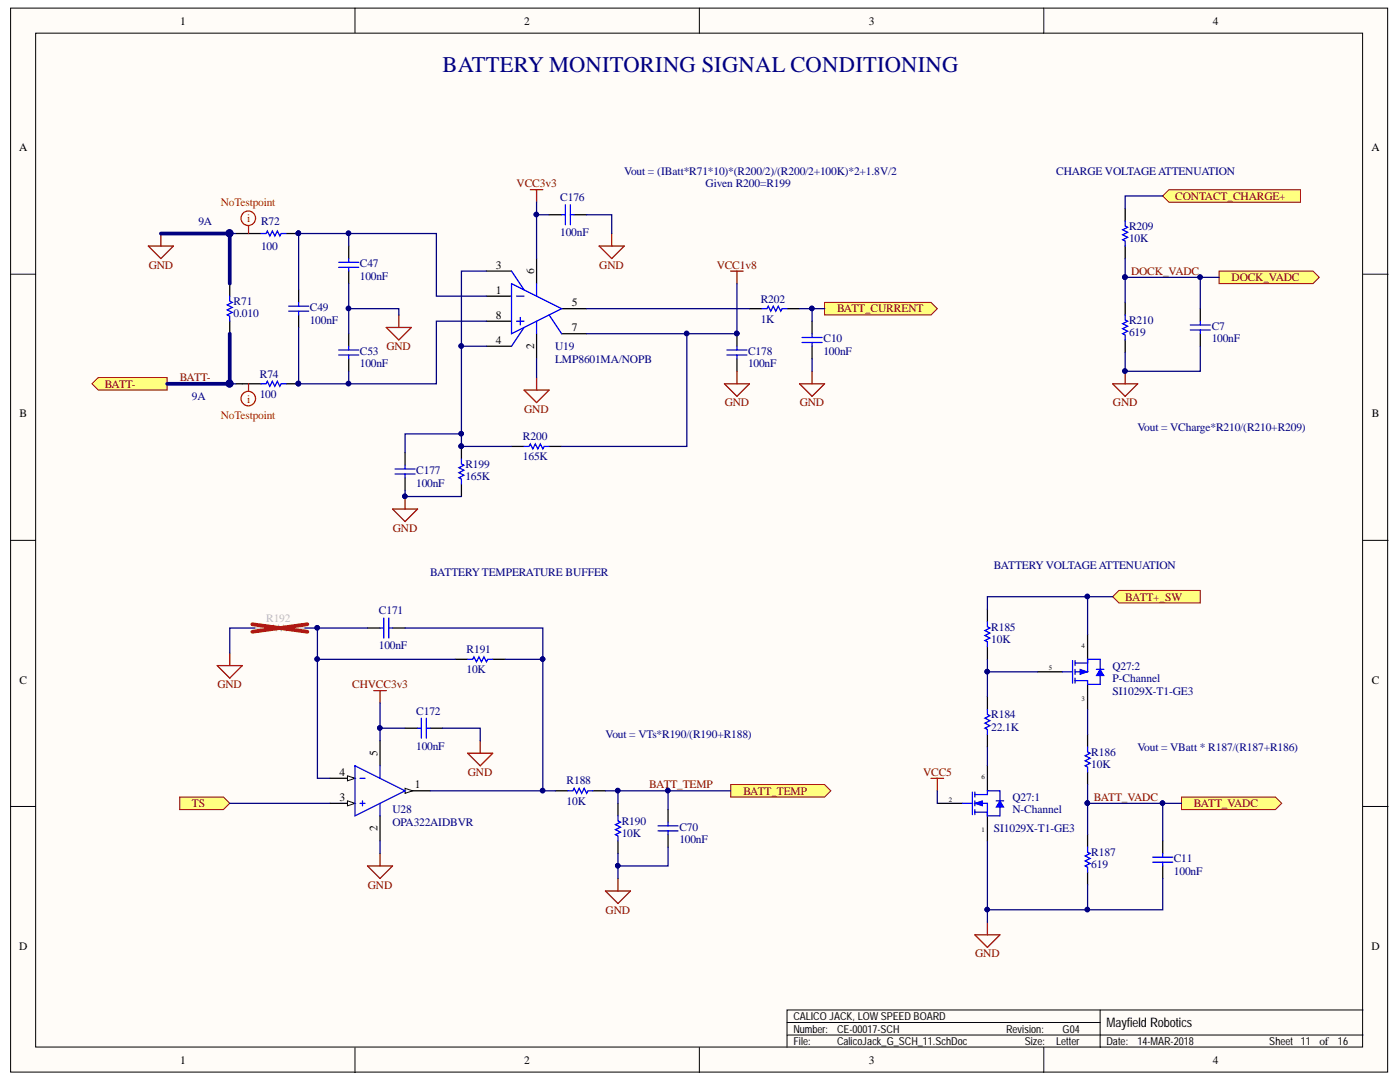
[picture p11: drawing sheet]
<svg xmlns="http://www.w3.org/2000/svg" width="279mm" height="216mm" viewBox="0 0 279 216" stroke-linecap="round" stroke-linejoin="round" font-family="sans-serif">
<g fill="#fffcf8" stroke="#000" stroke-width=".2">
<path d="M2.1 1.6h274.8v212.3h-274.8z"/>
<path d="M7.1 6.6h264.8v202.3h-264.8z"/>
</g>
<g fill="none" stroke="#000" stroke-width=".2">
<path d="M70.8 1.6v5M139.6 1.6v5M208.3 1.6v5M2.1 54.7h5M272 54.7h5M2.1 107.8h5M272 107.8h5M2.1 160.9h5M272 160.9h5M70.8 209v5M139.6 209v5M157.1 206.5h114.9"/>
<path d="M157.1 204h62.5M208.3 209v5M219.6 201.5v7.5M272 201.5h-114.9v7.5"/>
</g>
<path d="M232 39.1l1.3-1.2h26.2v2.5h-26.2z" fill-rule="evenodd" fill="#ffff80" stroke="#800000" stroke-width=".2"/>
<path d="M222.1 76.6h4.9l-2.5 2.5zM224.5 74.1v2.5M194.6 186.5h5l-2.5 2.5zM197.1 184v2.5" fill="none" stroke="#800000" stroke-width=".25"/>
<circle cx="224.5" cy="74" r=".45" fill="#000080" stroke="#000080" stroke-width=".2"/>
<path d="M222.1 119.1l1.2-1.3h16.2v2.5h-16.2z" fill-rule="evenodd" fill="#ffff80" stroke="#800000" stroke-width=".2"/>
<path d="M207.1 134.1h5M217.1 126.6v5M217.1 136.6v5" fill="none" stroke="#000" stroke-width=".25"/>
<path d="M212.1 134.1h2M214.1 131.8v4.5M214.6 135.8h2.5M214.6 132.3h2.5M214.6 131.8v1M214.6 133.6v1M214.6 135.3v1M217.1 131.6v2.5h-2.5M219.6 131.6v2" fill="none" stroke="#00f" stroke-width=".25"/>
<path d="M215.6 133.6l1.5 .5-1.5 .5z" fill="#00f"/>
<path d="M215.6 133.6l1.5 .5-1.5 .5z" fill="none" stroke="#00f" stroke-width=".2"/>
<path d="M217.1 135.8v.8M219.6 131.6h-2.5v.7M219.6 134.8v1.8" fill="none" stroke="#00f" stroke-width=".25"/>
<path d="M219.6 133.6l.7 1.2h-1.5z" fill="#00f"/>
<path d="M219.6 133.6l.7 1.2h-1.5z" fill="none" stroke="#00f" stroke-width=".2"/>
<path d="M217.1 136.6h2.5M218.8 133.6h1.5M194.1 158v4.5M194.6 158.5h2.5M194.6 158v1M194.6 159.8v1M199.6 157.8v2M192.1 160.3h2M194.6 162h2.5M194.6 160.3h2.5v2.5M194.6 161.5v1" fill="none" stroke="#00f" stroke-width=".25"/>
<path d="M197.1 152.8v5M187.1 160.3h5M197.1 162.8v5" fill="none" stroke="#000" stroke-width=".25"/>
<path d="M194.6 160.3l1.5-.5v1z" fill="#00f"/>
<path d="M194.6 160.3l1.5-.5v1z" fill="none" stroke="#00f" stroke-width=".2"/>
<path d="M199.6 157.8h-2.5v.7M197.1 162v.8M199.6 161v1.8" fill="none" stroke="#00f" stroke-width=".25"/>
<path d="M199.6 159.8l.7 1.2h-1.5z" fill="#00f"/>
<path d="M199.6 159.8l.7 1.2h-1.5z" fill="none" stroke="#00f" stroke-width=".2"/>
<g fill="none" stroke="#00f" stroke-width=".25">
<path d="M45.9 59.1v1l.5 .2-1 .5 1 .5-1 .5 1 .5-1 .5 .5 .3v1M112.1 42.9h.7M112.8 40.9v3.9M113.8 40.9v3.9M113.8 42.9h.8M224.5 44.1v1l.5 .2-1 .5 1 .5-1 .5 1 .5-1 .5 .5 .3v1M152.1 61.6h1l.2-.5 .5 1 .5-1 .5 1 .5-1 .5 1 .3-.5h1M160.1 67.3h4M160.1 68.3h4M162.1 66.6v.7M162.1 68.3v.8M237.5 64.8h4"/>
<path d="M237.5 65.8h4M239.5 64.1v.7M239.5 65.8v.8M197.1 124.1v1l.5 .2-1 .5 1 .5-1 .5 1 .5-1 .5 .5 .3v1M197.1 141.6v1l.5 .2-1 .5 1 .5-1 .5 1 .5-1 .5 .5 .3v1M198.8 159.8h1.5M217.1 149.1v1l.5 .2-1 .5 1 .5-1 .5 1 .5-1 .5 .5 .3v1M197.1 162.8h2.5M230 171h4M230 172h4M232 170.3v.7M232 172v.8"/>
</g>
<path d="M105.8 37.9h2.5M107.1 37.9v2.5M119.6 49.1h5l-2.5 2.5zM122.1 46.6v2.5M77.1 65.3h5l-2.5 2.5zM79.6 62.8v2.5M104.6 77.8h5l-2.5 2.5zM107.1 75.3v2.5M159.6 76.6h5l-2.5 2.5zM162.1 74.1v2.5M185.8 155.3h2.5M187.1 155.3v2.5" fill="none" stroke="#800000" stroke-width=".25"/>
<g fill="none" stroke="#000" stroke-width=".25">
<path d="M45.9 56.6v2.5M109.6 42.9h2.5M114.6 42.9h2.5M224.5 41.6v2.5M224.5 49.1v2.5M45.9 64.1v2.5M149.6 61.6h2.5M157.1 61.6h2.5M162.1 64.1v2.5M162.1 69.1v2.5M239.5 61.6v2.5M239.5 66.6v2.5"/>
<path d="M197.1 121.6v2.5M197.1 129.1v2.5M197.1 139.1v2.5M197.1 146.6v2.5M217.1 146.6v2.5M217.1 154.1v2.4M232 167.8v2.5M232 172.8v2.5"/>
</g>
<path d="M18.4 76.6l1.2-1.3h13.8v2.5h-13.8z" fill-rule="evenodd" fill="#ffff80" stroke="#800000" stroke-width=".2"/>
<g fill="none" stroke="#000" stroke-width=".25">
<path d="M49.6 46.6h2.5M57.1 46.6h2.5M59.6 57.8v2.5M69.6 49.1v2.5M69.6 54.1v2.5M49.6 76.6h2.5M57.1 76.6h2.5M59.6 62.8v2.5M69.6 66.6v2.5M69.6 71.6v2.5M147.1 66.6v2.5M147.1 71.6v2.5"/>
<path d="M224.5 60.3v2.5M224.5 67.8v2.5M217.1 166.5v2.5M217.1 174v2.5"/>
</g>
<g fill="#000080" stroke="#000080" stroke-width=".2">
<circle cx="59.5" cy="46.5" r=".45"/>
<circle cx="59.5" cy="76.5" r=".45"/>
<circle cx="147" cy="66.5" r=".45"/>
</g>
<g fill="none" stroke="#00f" stroke-width=".25">
<path d="M52.1 46.6h1l.2-.5 .5 1 .5-1 .5 1 .5-1 .5 1 .3-.5h1M67.6 52.3h4M67.6 53.3h4M69.6 51.6v.7M69.6 53.3v.8M52.1 76.6h1l.2-.5 .5 1 .5-1 .5 1 .5-1 .5 1 .3-.5h1M57.6 61.1h4M57.6 62.1h4M59.6 60.3v.8M59.6 62.1v.7M67.6 69.8h4M67.6 70.8h4"/>
<path d="M69.6 69.1v.7M69.6 70.8v.8M145.1 69.8h4M145.1 70.8h4M147.1 69.1v.7M147.1 70.8v.8M224.5 62.8v1l.5 .3-1 .5 1 .5-1 .5 1 .5-1 .5 .5 .2v1M217.1 169v1l.5 .3-1 .5 1 .5-1 .5 1 .5-1 .5 .5 .2v1"/>
</g>
<path d="M29.6 49.1h5l-2.5 2.5zM32.1 46.6v2.5M145.8 54.1h2.5M147.1 54.1v2.5M144.6 76.6h5l-2.5 2.5zM147.1 74.1v2.5" fill="none" stroke="#800000" stroke-width=".25"/>
<path d="M35.9 159h8.7l1.3 1.3-1.3 1.2h-8.7z" fill-rule="evenodd" fill="#ffff80" stroke="#800000" stroke-width=".2"/>
<path d="M43.4 132.8h5l-2.5 2.5zM45.9 130.3v2.5M74.6 137.8h2.5M75.8 137.8v2.5M93.3 150.3h5l-2.5 2.5zM95.8 147.8v2.5M73.3 172.8h5l-2.5 2.5zM75.8 170.3v2.5M120.8 177.8h5l-2.5 2.5zM123.3 175.3v2.5" fill="none" stroke="#800000" stroke-width=".25"/>
<path d="M145.8 156.5h18.8l1.2 1.3-1.2 1.2h-18.8z" fill-rule="evenodd" fill="#ffff80" stroke="#800000" stroke-width=".2"/>
<path d="M73.3 125.3h2.5M78.3 125.3h2.5M90.8 131.6h2.5M98.3 131.6h2.5M80.8 145.3h2.5M85.8 145.3h2.5M133.3 161.5v2.5M133.3 166.5v2.5" fill="none" stroke="#000" stroke-width=".25"/>
<g fill="none" stroke="#00f" stroke-width=".25">
<path d="M75.8 125.3h.8M76.6 123.3v4M77.6 123.3v4M77.6 125.3h.7M93.3 131.6h1l.3-.5 .5 1 .5-1 .5 1 .5-1 .5 1 .2-.5h1M83.3 145.3h.8M84.1 143.3v4M85.1 143.3v4M85.1 145.3h.7M131.3 164.8h4M131.3 165.8h4M133.3 164v.8"/>
<path d="M133.3 165.8v.7"/>
</g>
<path d="M50.9 125.3h3.4l.3-.5 .5 1 .5-1 .5 1 .5-1 .5 1 .2-.5h3.5" fill="none" stroke="#bfbebc" stroke-width=".25"/>
<path d="M50.4 124.6l10.9 1.5M61.3 124.6l-10.9 1.5" fill="none" stroke="#f00" stroke-width=".75"/>
<g fill="#ffff80" stroke="#800000" stroke-width=".2">
<path d="M164.6 60.3h21.2l1.3 1.3-1.3 1.2h-21.2z" fill-rule="evenodd"/>
<path d="M235.8 159h18.7l1.3 1.3-1.3 1.2h-18.7z" fill-rule="evenodd"/>
<path d="M243.3 54.1h18.7l1.3 1.2-1.3 1.3h-18.7z" fill-rule="evenodd"/>
</g>
<g fill="none" stroke="#000" stroke-width=".25">
<path d="M97.1 59.1h5M97.1 54.1h5M107.1 51.6v5M97.1 69.1h5M97.1 64.1h5M107.1 66.6v5M112.1 61.6h5M112.1 66.6h5M80.8 90.3v2.5M80.8 95.3v2.5M92.1 89.1v2.5M92.1 96.6v2.5"/>
<path d="M102.1 89.1h2.5M109.6 89.1h2.5M65.8 155.3h5M110.8 157.8h2.5M118.3 157.8h2.5M123.3 160.3v2.5M123.3 167.8v2.5"/>
</g>
<g fill="none" stroke="#00f" stroke-width=".25">
<path d="M102.1 56.6l10 5-10 5zM102.1 54.1l2.5 3.7M103.1 59.1h1.5M107.1 56.6v2.5M103.1 64.1h1.5M103.8 63.3v1.5M104.6 65.3l-2.5 3.8M107.1 64.1v2.5M109.6 62.8l2.5 3.8M78.8 93.6h4M78.8 94.6h4M80.8 92.8v.8"/>
<path d="M80.8 94.6v.7M92.1 91.6v1l.5 .2-1 .5 1 .5-1 .5 1 .5-1 .5 .5 .3v1M104.6 89.1h1l.2-.5 .5 1 .5-1 .5 1 .5-1 .5 1 .3-.5h1M113.3 157.8h1l.3-.5 .5 1 .5-1 .5 1 .5-1 .5 1 .2-.5h1M123.3 162.8v1l.5 .2-1 .5 1 .5-1 .5 1 .5-1 .5 .5 .3v1"/>
</g>
<g fill="#000080" stroke="#000080" stroke-width=".2">
<circle cx="92" cy="89" r=".45"/>
<circle cx="80.8" cy="99" r=".45"/>
</g>
<path d="M80.8 99.1v2.5M78.3 101.6h5l-2.5 2.5z" fill="none" stroke="#800000" stroke-width=".25"/>
<path d="M69.3 154.8l1.5 .5-1.5 .5z" fill="#fffcf8"/>
<path d="M69.3 154.8l1.5 .5-1.5 .5z" fill="none" stroke="#000" stroke-width=".2"/>
<path d="M65.8 160.3h5" fill="none" stroke="#000" stroke-width=".25"/>
<path d="M69.3 159.8l1.5 .5-1.5 .5z" fill="#fffcf8"/>
<path d="M69.3 159.8l1.5 .5-1.5 .5z" fill="none" stroke="#000" stroke-width=".2"/>
<path d="M80.8 157.8h5" fill="none" stroke="#000" stroke-width=".25"/>
<path d="M80.8 157.3l1.5 .5-1.5 .5z" fill="#fffcf8"/>
<path d="M80.8 157.3l1.5 .5-1.5 .5z" fill="none" stroke="#000" stroke-width=".2"/>
<path d="M47.1 46.6h2.5M47.1 76.6h2.5M75.8 147.8v5M75.8 162.8v5" fill="none" stroke="#000" stroke-width=".25"/>
<path d="M70.8 152.8l10 5-10 5zM71.8 155.3h1M72.3 159.8v1M75.8 152.8v2.5M71.8 160.3h1M75.8 160.3v2.5" fill="none" stroke="#00f" stroke-width=".25"/>
<g fill="none" stroke="#000080" stroke-width=".25">
<path d="M232 39.1h-7.5v2.5M45.9 46.6h1.2M69.6 49.1v-2.5h-10v11.2M69.6 56.6v10M69.6 46.6h17.5v12.5h10M97.1 54.1h-5v15h5M107.1 40.4v11.2M107.1 42.9h2.5M117.1 42.9h5v3.7M147.1 56.6v10h-30M224.5 55.3h15v6.3M224.5 51.6v8.7"/>
<path d="M239.5 55.3h3.8M45.9 76.6h1.2M59.6 65.3v11.3h10v-2.5M69.6 61.6h10v1.2M92.1 69.1v20h10M97.1 64.1h-10v12.5h-17.5M107.1 71.6v3.7M117.1 61.6h32.5M137.1 66.6v22.5h-25M159.6 61.6h2.5v2.5M162.1 61.6h2.5M162.1 71.6v2.5"/>
<path d="M239.5 69.1v5h-15v-3.8M80.8 97.8v1.3h11.3M92.1 86.6h-11.3v3.7M217.1 119.1h-20v2.5M222.1 119.1h-5v7.5M50.9 125.3h-5v5M60.8 125.3h2.5v30h2.5M63.3 131.6h27.5M63.3 125.3h10M80.8 125.3h27.5v6.3M100.8 131.6h7.5v26.2h-22.5M197.1 131.6v2.5h10"/>
<path d="M197.1 134.1v5M75.8 140.3v7.5M75.8 145.3h5M88.3 145.3h7.5v2.5M108.3 157.8h2.5M120.8 157.8h12.5v3.7M123.3 157.8v2.5M133.3 157.8h12.5M187.1 157.8v2.5M197.1 149.1v3.7M217.1 141.6v5M217.1 156.5v10"/>
<path d="M45.9 160.3h19.9M75.8 167.8v2.5M123.3 170.3v5M133.3 169v3.8h-10M197.1 167.8v13.7h20M217.1 160.3h14.9v7.5M232 175.3v6.2h-14.9v-5M232 160.3h3.8M197.1 181.5v2.5"/>
</g>
<g fill="#000080" stroke="#000080" stroke-width=".2">
<circle cx="224.5" cy="55.3" r=".45"/>
<circle cx="239.5" cy="55.3" r=".45"/>
<circle cx="224.5" cy="74" r=".45"/>
<circle cx="217" cy="160.2" r=".45"/>
<circle cx="232" cy="160.2" r=".45"/>
<circle cx="217" cy="181.5" r=".45"/>
<circle cx="217" cy="119" r=".45"/>
<circle cx="197" cy="134" r=".45"/>
<circle cx="197" cy="181.5" r=".45"/>
<circle cx="107" cy="42.8" r=".45"/>
<circle cx="162" cy="61.5" r=".45"/>
<circle cx="92" cy="69" r=".45"/>
<circle cx="69.5" cy="61.5" r=".45"/>
<circle cx="59.5" cy="76.5" r=".45"/>
<circle cx="69.5" cy="76.5" r=".45"/>
<circle cx="59.5" cy="46.5" r=".45"/>
<circle cx="69.5" cy="46.5" r=".45"/>
<circle cx="137" cy="66.5" r=".45"/>
<circle cx="147" cy="66.5" r=".45"/>
<circle cx="45.8" cy="76.5" r=".7"/>
<circle cx="45.8" cy="46.5" r=".7"/>
<circle cx="75.8" cy="145.3" r=".45"/>
<circle cx="108.3" cy="131.5" r=".45"/>
<circle cx="108.3" cy="157.7" r=".45"/>
<circle cx="123.3" cy="157.7" r=".45"/>
<circle cx="123.3" cy="172.7" r=".45"/>
<circle cx="63.3" cy="131.5" r=".45"/>
<circle cx="63.3" cy="125.3" r=".45"/>
<circle cx="133.3" cy="157.7" r=".45"/>
<circle cx="92" cy="86.5" r=".45"/>
<circle cx="80.8" cy="99" r=".45"/>
<circle cx="92" cy="89" r=".45"/>
</g>
<path d="M32.1 46.6h13.8v10M45.9 66.6v10h-12.5" fill="none" stroke="#000080" stroke-width=".75"/>
<g fill="none" stroke="#f00" stroke-width=".25">
<path d="M49.6 45.1v1.5M49.6 76.6v1.5"/>
<circle cx="49.6" cy="43.6" r="1.45"/>
<circle cx="49.6" cy="79.5" r="1.45"/>
</g>
<text font-size="4.5" fill="#000080" x="88.3" y="14.4">BATTERY MONITORING SIGNAL CONDITIONING</text>
<text font-size="2.6" x="220.8" y="205">Mayfield Robotics</text>
<g font-size="2.3">
<text x="35.9" y="4.9">1</text>
<text x="104.6" y="4.9">2</text>
<text x="173.4" y="4.9">3</text>
<text x="242.1" y="4.9">4</text>
<text x="3.8" y="30.2">A</text>
<text x="273.7" y="30.2">A</text>
<text x="99" y="53.6">3</text>
<text x="99" y="58.6">1</text>
<text x="106.6" y="54.6" transform="rotate(-90 106.6 54.6)">6</text>
<text x="99" y="63.6">8</text>
<text x="114.1" y="61.1">5</text>
<text x="99" y="68.6">4</text>
<text x="106.6" y="69.7" transform="rotate(-90 106.6 69.7)">2</text>
<text x="114.1" y="66.1">7</text>
<text x="3.9" y="83.3">B</text>
<text x="273.8" y="83.3">B</text>
<text x="3.9" y="136.4">C</text>
<text x="273.8" y="136.4">C</text>
<text x="67.7" y="154.8">4</text>
<text x="75.4" y="150.8" transform="rotate(-90 75.4 150.8)">5</text>
<text x="67.7" y="159.8">3</text>
<text x="82.8" y="157.3">1</text>
<text x="75.4" y="165.9" transform="rotate(-90 75.4 165.9)">2</text>
<text x="3.8" y="189.5">D</text>
<text x="273.7" y="189.5">D</text>
<text x="263.3" y="208.5">of</text>
<text x="35.9" y="212.2">1</text>
<text x="104.6" y="212.2">2</text>
<text x="173.4" y="212.2">3</text>
<text x="242.1" y="212.2">4</text>
</g>
<g font-size="2.3" fill="#000080">
<text x="124.6" y="34.8">Vout = (IBatt*R71*10)*(R200/2)/(R200/2+100K)*2+1.8V/2</text>
<text x="210.8" y="34.8">CHARGE VOLTAGEATTENUATION</text>
<text x="111.8" y="40.1">C176</text>
<text x="140.8" y="37.4">Given R200=R199</text>
<text x="39.6" y="44.9">9A</text>
<text x="52.1" y="44.9">R72</text>
<text x="111.8" y="47.1">100nF</text>
<text x="225.3" y="45.8">R209</text>
<text x="52.1" y="49.9">100</text>
<text x="71.8" y="53.4">C47</text>
<text x="225.3" y="48.4">10K</text>
<text x="71.8" y="55.9">100nF</text>
<text x="46.6" y="63.3">0.010</text>
<text x="46.6" y="60.9">R71</text>
<text x="61.8" y="64.6">100nF</text>
<text x="61.8" y="62.1">C49</text>
<text x="151.8" y="64.4">1K</text>
<text x="151.8" y="60.4">R202</text>
<text x="225.3" y="64.6">R210</text>
<text x="241.8" y="65.9">C7</text>
<text x="71.8" y="70.9">C53</text>
<text x="110.8" y="69.8">U19</text>
<text x="149.3" y="70.9">C178</text>
<text x="164.3" y="70.9">100nF</text>
<text x="164.3" y="68.3">C10</text>
<text x="225.3" y="67.1">619</text>
<text x="241.8" y="68.3">100nF</text>
<text x="51.8" y="75.3">R74</text>
<text x="71.8" y="73.3">100nF</text>
<text x="110.8" y="72.4">LMP8601MA/NOPB</text>
<text x="149.3" y="73.3">100nF</text>
<text x="38.3" y="79.8">9A</text>
<text x="51.8" y="79.3">100</text>
<text x="104.4" y="87.9">R200</text>
<text x="227" y="86.1">Vout = VCharge*R210/(R210+R209)</text>
<text x="83.1" y="94.6">C177</text>
<text x="92.9" y="95.8">165K</text>
<text x="92.9" y="93.4">R199</text>
<text x="104.4" y="91.8">165K</text>
<text x="83.1" y="97.1">100nF</text>
<text x="198.3" y="113.6">BATTERYVOLTAGEATTENUATION</text>
<text x="85.9" y="114.8">BATTERYTEMPERATURE BUFFER</text>
<text x="75.6" y="122.6">C171</text>
<text x="197.8" y="125.8">R185</text>
<text x="75.6" y="129.5">100nF</text>
<text x="93.1" y="130.3">R191</text>
<text x="197.8" y="128.4">10K</text>
<text x="93.1" y="134.3">10K</text>
<text x="222" y="136.1">P-Channel</text>
<text x="222" y="133.6">Q27:2</text>
<text x="83.1" y="142.6">C172</text>
<text x="197.8" y="143.3">R184</text>
<text x="222" y="138.6">SI1029X-T1-GE3</text>
<text x="83.1" y="149.6">100nF</text>
<text x="120.9" y="147.3">Vout = VTs*R190/(R190+R188)</text>
<text x="197.8" y="145.8">22.1K</text>
<text x="227" y="149.8">Vout = VBatt * R187/(R187+R186)</text>
<text x="217.8" y="153.3">10K</text>
<text x="217.8" y="150.8">R186</text>
<text x="113.1" y="160.6">10K</text>
<text x="113.1" y="156.5">R188</text>
<text x="202.1" y="159.8">Q27:1</text>
<text x="78.3" y="164.8">OPA322AIDBVR</text>
<text x="78.3" y="162.3">U28</text>
<text x="124.1" y="167.1">10K</text>
<text x="124.1" y="164.6">R190</text>
<text x="135.6" y="165.8">C70</text>
<text x="198.3" y="166.1">SI1029X-T1-GE3</text>
<text x="202.1" y="162.3">N-Channel</text>
<text x="135.6" y="168.3">100nF</text>
<text x="217.8" y="173.3">619</text>
<text x="217.8" y="170.8">R187</text>
<text x="234.3" y="172.1">C11</text>
<text x="234.3" y="174.5">100nF</text>
</g>
<g font-size="2.3" fill="#f00">
<text x="44.1" y="41.1">NoTestpoint</text>
<text x="49.3" y="44.4">i</text>
<text x="44.1" y="83.6">NoTestpoint</text>
<text x="49.3" y="80.3">i</text>
</g>
<g font-size="2.3" fill="#800000">
<text x="103.1" y="37.4">VCC3v3</text>
<text x="234.5" y="39.8">CONTACT_CHARGE+</text>
<text x="29.7" y="53.6">GND</text>
<text x="119.6" y="53.6">GND</text>
<text x="143" y="53.6">VCC1v8</text>
<text x="225.7" y="54.9">DOCK_VADC</text>
<text x="245.8" y="56.1">DOCK_VADC</text>
<text x="167" y="62.3">BATT_CURRENT</text>
<text x="77.1" y="69.8">GND</text>
<text x="20.9" y="77.4">BATT-</text>
<text x="35.9" y="76.1">BATT-</text>
<text x="104.6" y="82.4">GND</text>
<text x="144.6" y="81.1">GND</text>
<text x="159.6" y="81.1">GND</text>
<text x="222.1" y="81.1">GND</text>
<text x="78.4" y="106.1">GND</text>
<text x="224.6" y="119.8">BATT+_SW</text>
<text x="43.4" y="137.3">GND</text>
<text x="70.3" y="137.3">CHVCC3v3</text>
<text x="93.4" y="154.8">GND</text>
<text x="184.2" y="154.8">VCC5</text>
<text x="38.3" y="161.1">TS</text>
<text x="129.6" y="157.3">BATT_TEMP</text>
<text x="148.4" y="158.6">BATT_TEMP</text>
<text x="218.3" y="159.8">BATT_VADC</text>
<text x="238.3" y="161.1">BATT_VADC</text>
<text x="73.4" y="177.3">GND</text>
<text x="120.9" y="182.3">GND</text>
<text x="194.6" y="191">GND</text>
</g>
<text font-size="2.3" fill="#bfbebc" x="53.1" y="124.1">R192</text>
<g font-size="2.2">
<text x="158.3" y="203.5">CALICOJACK, LOW SPEEDBOARD</text>
<text x="158.3" y="206.1">Number:</text>
<text x="158.3" y="208.5">File:</text>
<text x="167" y="206.1">CE-00017-SCH</text>
<text x="167" y="208.5">CalicoJack_G_SCH_11.SchDoc</text>
<text x="200.8" y="206.1">Revision:</text>
<text x="204.5" y="208.5">Size:</text>
<text x="210.8" y="208.5">Letter</text>
<text x="212" y="206.1">G04</text>
<text x="220.8" y="208.5">Date:</text>
<text x="227" y="208.5">14-MAR-2018</text>
<text x="253.3" y="208.5">Sheet 11</text>
<text x="267" y="208.5">16</text>
</g>
<g font-size="1.4">
<text x="215.9" y="129.3">4</text>
<text x="209.3" y="133.8">5</text>
<text x="215.9" y="139.8">3</text>
<text x="195.9" y="155.5">6</text>
<text x="189.4" y="160">2</text>
<text x="195.9" y="166">1</text>
</g>
</svg>
